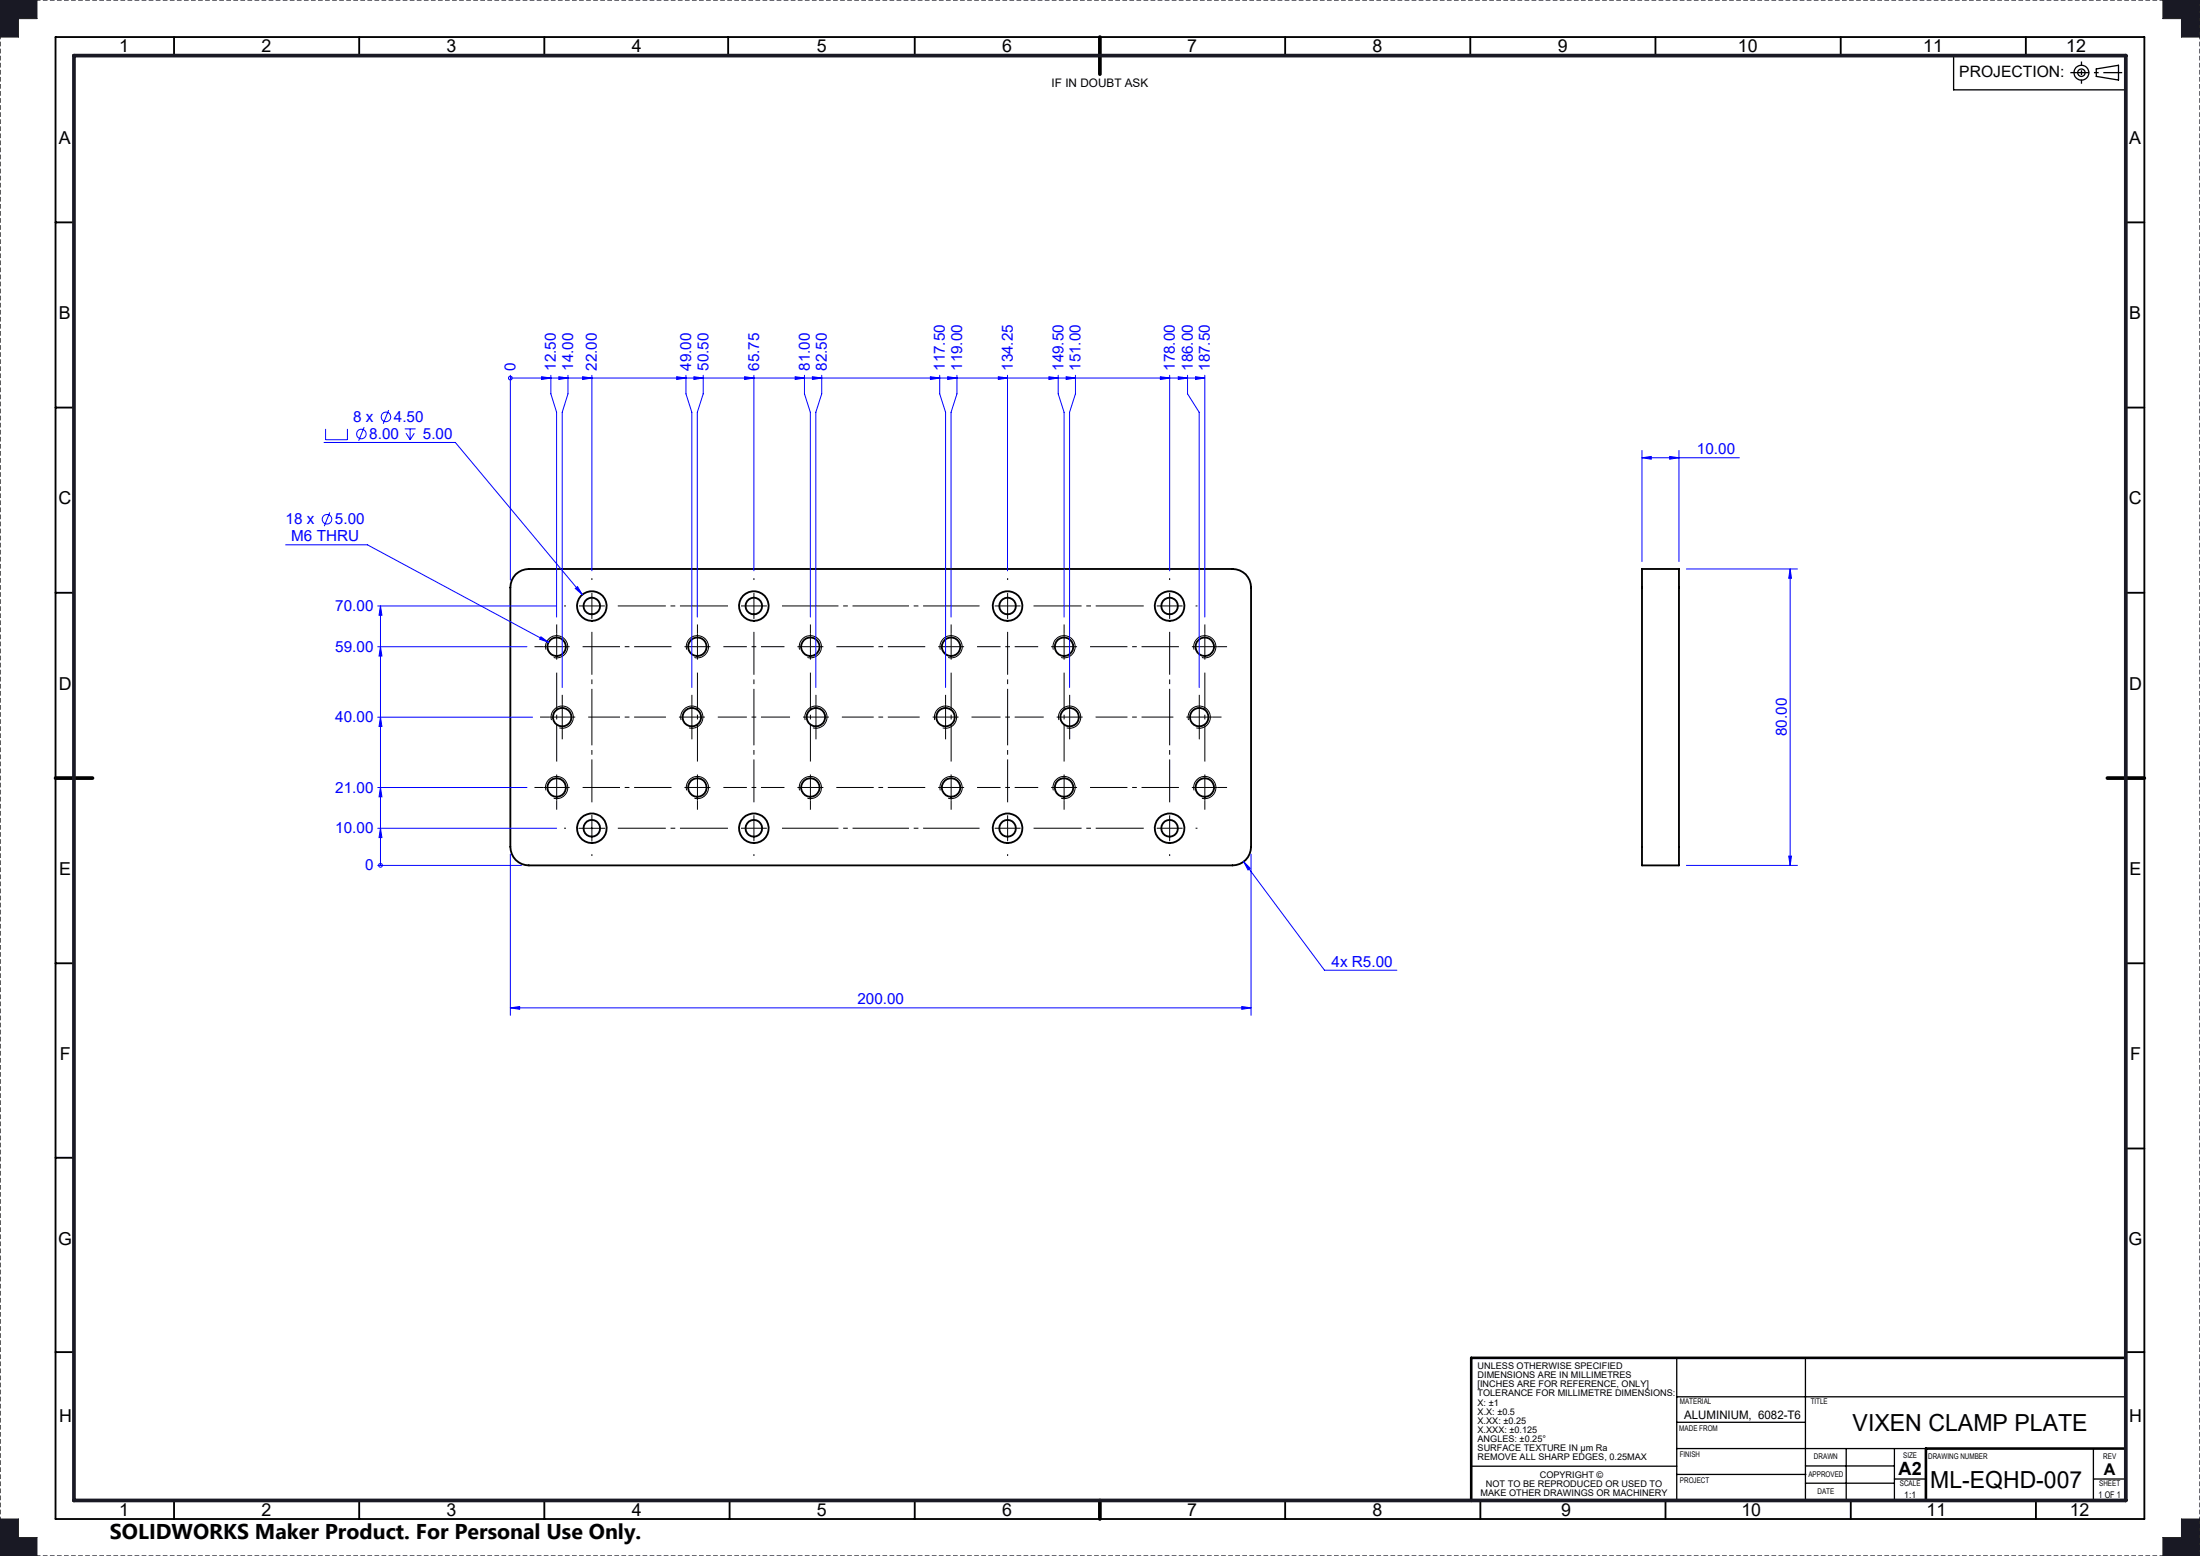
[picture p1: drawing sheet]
<svg xmlns="http://www.w3.org/2000/svg" width="594mm" height="420mm" viewBox="0 0 594 420" stroke-linecap="round" stroke-linejoin="round" font-family="sans-serif">
<g fill="none" stroke="#000" stroke-width=".5">
<path d="M15 10h564v400h-564zM47 10v5M97 10v5M147 10v5M196.6 10v5M247 10v5M347 10v5M397 10v5M447 10v5M497 10v5M547 10v5M15 60h5"/>
<path d="M574 60h5M15 110h5M574 110h5M139.2 155a5.2 5.2 0 0 1 3.6-1.4h190a4.9 4.9 0 0 1 5 5v70a5 5 0 0 1-5 5h-190a5 5 0 0 1-5-5v-70a5.2 5.2 0 0 1 1.4-3.6zM443.3 153.6h10v80h-10zM15 160h5M574 160h5M15 260h5M574 260h5M15 312.5h5M574 310h5M15 365h5"/>
<path d="M574 365h5M47 405v5M97 405v5M147 405v5M197 405v5M247 405v5M347 405v5M399.7 405v5M449.7 405v5M499.7 405v5M549.7 405v5"/>
<circle cx="150.3" cy="174.6" r="2.5"/>
<circle cx="159.8" cy="163.6" r="2.24"/>
<circle cx="159.8" cy="163.6" r="4"/>
<circle cx="188.3" cy="174.6" r="2.5"/>
<circle cx="203.5" cy="163.6" r="2.24"/>
<circle cx="203.5" cy="163.6" r="4"/>
<circle cx="218.8" cy="174.6" r="2.49"/>
<circle cx="256.8" cy="174.6" r="2.49"/>
<circle cx="272" cy="163.6" r="2.24"/>
<circle cx="272" cy="163.6" r="4"/>
<circle cx="287.3" cy="174.6" r="2.5"/>
<circle cx="315.8" cy="163.6" r="2.24"/>
<circle cx="315.8" cy="163.6" r="4"/>
<circle cx="325.3" cy="174.6" r="2.5"/>
<circle cx="151.8" cy="193.6" r="2.51"/>
<circle cx="186.8" cy="193.6" r="2.51"/>
<circle cx="220.3" cy="193.6" r="2.51"/>
<circle cx="255.3" cy="193.6" r="2.51"/>
<circle cx="288.8" cy="193.6" r="2.51"/>
<circle cx="323.8" cy="193.6" r="2.51"/>
<circle cx="150.3" cy="212.6" r="2.5"/>
<circle cx="188.3" cy="212.6" r="2.5"/>
<circle cx="218.8" cy="212.6" r="2.49"/>
<circle cx="256.8" cy="212.6" r="2.49"/>
<circle cx="287.3" cy="212.6" r="2.5"/>
<circle cx="325.3" cy="212.6" r="2.5"/>
<circle cx="159.8" cy="223.6" r="4"/>
<circle cx="159.8" cy="223.6" r="2.25"/>
<circle cx="203.5" cy="223.6" r="4"/>
<circle cx="203.5" cy="223.6" r="2.25"/>
<circle cx="272" cy="223.6" r="4"/>
<circle cx="272" cy="223.6" r="2.25"/>
<circle cx="315.8" cy="223.6" r="4"/>
<circle cx="315.8" cy="223.6" r="2.25"/>
</g>
<g fill="none" stroke="#000" stroke-width=".35">
<path d="M527.5 15v9.3h46.5M566 18.6l6-1v4l-6-1zM452.7 377h121.3M452.7 366.5v38.8M487.5 366.5v38.5M397.2 395.8h55.5M452.7 383.9h34.8M452.7 398h34.9M452.7 391h67.3M487.5 395.7h24M498.5 391v14M511.5 391v14"/>
<path d="M511.5 399.2h8.5M565.2 391v14M565.2 399.2h8.8M487.5 400.3h24"/>
<circle cx="562" cy="19.6" r="2.01"/>
<circle cx="562" cy="19.6" r="1"/>
</g>
<path d="M559 19.6h14" fill="none" stroke="#000" stroke-width=".35" stroke-dasharray="15.2 1.3 1.3 1.3" stroke-dashoffset="10.1" stroke-linecap="butt"/>
<path d="M562 16.6v6" fill="none" stroke="#000" stroke-width=".35" stroke-dasharray="15.2 1.3 1.3 1.3" stroke-dashoffset="14.1" stroke-linecap="butt"/>
<path d="M0 0v420" fill="none" stroke="#000" stroke-width=".35" stroke-dasharray="1.3 .6" stroke-dashoffset=".2" stroke-linecap="butt"/>
<path d="M594 0h-594M0 420h594" fill="none" stroke="#191924" stroke-width=".35" stroke-dasharray="1.3 .6" stroke-dashoffset="-.1" stroke-linecap="butt"/>
<path d="M594 420v-420" fill="none" stroke="#191924" stroke-width=".35" stroke-dasharray="1.3 .6" stroke-dashoffset=".2" stroke-linecap="butt"/>
<path d="M574 366.5h-176.8v38.6M574 391h-54v14" fill="none" stroke="#000" stroke-width=".7"/>
<path d="M297 10v10M15 210h10M569 210h10M297 405v5" fill="none" stroke="#000" stroke-width="1"/>
<path d="M0 0h10v5h-5v5h-5zM584 0h10v10h-5v-5h-5zM0 410h5v5h5v5h-10zM589 410h5v10h-10v-5h5z" fill="none" stroke="#191924" stroke-width=".27"/>
<path d="M20 15h554v390h-554z" fill="none" stroke="#191924" stroke-width="1"/>
<path d="M0 410v10h10v-5h-5v-5zM584 0v5h5v5h5v-10zM0 0v10h5v-5h5v-5zM589 410v5h-5v5h10v-10z" fill-rule="evenodd" fill="#191924"/>
<g fill="none" stroke="#00f" stroke-width=".27">
<path d="M87.5 119.4h35.4l34.3 41.1M87.9 115.8v2.9h5.9v-2.9M98.3 115.3l-1.5 3.7M105 110.7l-1.5 3.7M109.3 115.8h2.9M109.6 116.9l1.1 1.8M110.7 115.8v2.9M111.9 116.9l-1.2 1.8M137.8 102h.1M137.8 101.3v55.3M137.8 102h187.5M146.2 101.7l2.5 .3-2.5 .4z"/>
<path d="M148.7 101.3v5l1.6 5v55.3M150.9 101.7l2.5 .3-2.5 .4zM153.4 101.3v5l-1.6 5v74.3M157.3 101.7l2.5 .3-2.5 .4zM159.8 101.3v52.8M182.7 101.7l2.5 .3-2.5 .4zM185.2 101.3v5l1.6 5v74.3M187.4 101.7l2.5 .3-2.5 .4zM189.9 101.3v5l-1.6 5v55.3M201 101.7l2.6 .3-2.6 .4zM203.6 101.3v52.8M214.7 101.7l2.5 .3-2.5 .4z"/>
<path d="M217.2 101.3v5l1.6 5v55.3M219.4 101.7l2.5 .3-2.5 .4zM221.9 101.3v5l-1.6 5v74.3M251.2 101.7l2.5 .3-2.5 .4zM253.7 101.3v5l1.6 5v74.3M255.9 101.7l2.5 .3-2.5 .4zM258.4 101.3v5l-1.6 5v55.3M269.6 101.7l2.4 .3-2.4 .4zM272 101.3v52.8M283.2 101.7l2.5 .3-2.5 .4zM285.7 101.3v5l1.6 5v55.3M287.9 101.7l2.5 .3-2.5 .4z"/>
<path d="M290.4 101.3v5l-1.6 5v74.3M313.3 101.7l2.5 .3-2.5 .4zM315.8 101.3v52.8M318.1 101.7l2.5 .3-2.5 .4zM320.6 101.3v5l3.2 5v74.3M322.8 101.7l2.5 .3-2.5 .4zM325.3 101.3v65.3M89 138.3l-1.4 3.7M443.3 123.6l2.5-.4v.7zM443.3 121.6v30M443.3 123.6h26.3M450.8 123.2l2.5 .4-2.5 .3z"/>
<path d="M453.3 121.6v30M77.1 147.1h22.1l48.9 26.3M155.3 158.8l.6-.5 1.3 2.2zM455.3 153.6h30M483.3 153.6l.4 2.5h-.7zM483.3 153.6v80M102 174.6h40.3M102 163.6h48.3M102.7 174.6l.4 2.5h-.8zM102.7 163.6l.4 2.5h-.8zM102.7 163.6v70M146 171.9l2.1 1.5-2.4-.9z"/>
<path d="M102 193.6h41.8M102.7 193.6l.4 2.5h-.8zM102 212.6h40.3M102.7 212.6l.4 2.5h-.8zM102 233.6h38.8M102 223.6h48.3M102.7 223.6l.4 2.5h-.8zM102.7 233.6h.1M137.8 230.6v43.5M335.8 232.6l1.8 1.8-.6 .4zM335.8 232.6l21.8 29.3h19.6M337.8 230.6v43.5"/>
<path d="M455.3 233.6h30M483 231.1h.7l-.4 2.5zM137.8 272l2.5-.3v.7zM137.8 272h200M335.3 271.7l2.5 .3-2.5 .4z"/>
<circle cx="97.6" cy="117.1" r="1.29"/>
<circle cx="104.2" cy="112.5" r="1.3"/>
<circle cx="137.8" cy="102.1" r=".49"/>
<circle cx="88.3" cy="140.1" r="1.29"/>
<circle cx="102.7" cy="233.6" r=".5"/>
</g>
<g fill="none" stroke="#000" stroke-width=".27">
<path d="M147.4 175.3a2.99 2.99 0 0 1 2.6-3.7 2.99 2.99 0 0 1 3.3 3.2 2.99 2.99 0 0 1-3.8 2.7M185.4 175.3a3 3 0 0 1 2.6-3.7 3 3 0 0 1 3.3 3.2 3 3 0 0 1-3.8 2.7M215.9 175.3a2.99 2.99 0 0 1 2.6-3.7 2.99 2.99 0 0 1 3.3 3.2 2.99 2.99 0 0 1-3.8 2.7M253.9 175.3a2.99 2.99 0 0 1 2.6-3.7 2.99 2.99 0 0 1 3.3 3.2 2.99 2.99 0 0 1-3.8 2.7M284.4 175.3a2.99 2.99 0 0 1 2.6-3.7 2.99 2.99 0 0 1 3.3 3.2 2.99 2.99 0 0 1-3.8 2.7M322.4 175.3a2.99 2.99 0 0 1 2.6-3.7 2.99 2.99 0 0 1 3.3 3.2 2.99 2.99 0 0 1-3.8 2.7M148.9 194.4a2.99 2.99 0 0 1 2.6-3.8 2.99 2.99 0 0 1 3.3 3.2 2.99 2.99 0 0 1-3.8 2.7M183.9 194.4a2.99 2.99 0 0 1 2.6-3.8 2.99 2.99 0 0 1 3.3 3.2 2.99 2.99 0 0 1-3.8 2.7M217.4 194.4a3 3 0 0 1 2.6-3.8 3 3 0 0 1 3.3 3.2 3 3 0 0 1-3.8 2.7M252.4 194.4a3 3 0 0 1 2.6-3.8 3 3 0 0 1 3.3 3.2 3 3 0 0 1-3.8 2.7M285.9 194.4a2.99 2.99 0 0 1 2.6-3.8 2.99 2.99 0 0 1 3.3 3.2 2.99 2.99 0 0 1-3.8 2.7M320.9 194.4a2.99 2.99 0 0 1 2.6-3.8 2.99 2.99 0 0 1 3.3 3.2 2.99 2.99 0 0 1-3.8 2.7"/>
<path d="M147.4 213.3a2.99 2.99 0 0 1 2.6-3.7 2.99 2.99 0 0 1 3.3 3.2 2.99 2.99 0 0 1-3.8 2.7M185.4 213.3a3 3 0 0 1 2.6-3.7 3 3 0 0 1 3.3 3.2 3 3 0 0 1-3.8 2.7M215.9 213.3a2.99 2.99 0 0 1 2.6-3.7 2.99 2.99 0 0 1 3.3 3.2 2.99 2.99 0 0 1-3.8 2.7M253.9 213.3a2.99 2.99 0 0 1 2.6-3.7 2.99 2.99 0 0 1 3.3 3.2 2.99 2.99 0 0 1-3.8 2.7M284.4 213.3a2.99 2.99 0 0 1 2.6-3.7 2.99 2.99 0 0 1 3.3 3.2 2.99 2.99 0 0 1-3.8 2.7M322.4 213.3a2.99 2.99 0 0 1 2.6-3.7 2.99 2.99 0 0 1 3.3 3.2 2.99 2.99 0 0 1-3.8 2.7M156.3 223.6h7M159.8 220.1v7"/>
</g>
<g fill="none" stroke="#000" stroke-width=".27" stroke-dasharray="15.2 1.3 1.3 1.3" stroke-linecap="butt">
<path d="M159.8 156.6v-.5M203.6 156.6v-.5M272.1 156.6v-.5M315.8 156.6v-.5M146.8 174.6h-2.5M150.3 174.6v-3.5M150.3 174.6h-3.5M150.3 174.6v3.5M150.3 174.6h3.5M150.3 171.1v-2.5M152.8 163.6h-.5M159.8 163.6v-3.5"/>
<path d="M159.8 163.6h-3.5M159.8 163.6v3.5M159.8 163.6h3.5M188.3 174.6v-3.5M188.3 174.6h-3.5M188.3 174.6v3.5M188.3 174.6h3.5M188.3 171.1v-2.5M203.6 163.6v-3.5M203.6 163.6h-3.5M203.6 163.6v3.5M203.6 163.6h3.5"/>
<path d="M218.8 174.6v-3.5M218.8 174.6h-3.5M218.8 174.6v3.5M218.8 174.6h3.5M218.8 171.1v-2.5M256.8 174.6v-3.5M256.8 174.6h-3.5M256.8 174.6v3.5M256.8 174.6h3.5M256.8 171.1v-2.5M272.1 163.6v-3.5M272.1 163.6h-3.5"/>
<path d="M272.1 163.6v3.5M272.1 163.6h3.5M287.3 174.6v-3.5M287.3 174.6h-3.5M287.3 174.6v3.5M287.3 174.6h3.5M287.3 171.1v-2.5M315.8 163.6v-3.5M315.8 163.6h-3.5M315.8 163.6v3.5M315.8 163.6h3.5M322.8 163.6h.5"/>
<path d="M325.3 174.6v-3.5M325.3 174.6h-3.5M325.3 174.6v3.5M325.3 174.6h3.5M325.3 171.1v-2.5M328.8 174.6h2.5M148.3 193.6h-2.5M151.8 193.6v-3.5M151.8 193.6h-3.5M151.8 193.6v3.5M151.8 193.6h3.5M151.8 190.1v-2.5"/>
<path d="M151.8 197.1v2.5M186.8 193.6v-3.5M186.8 193.6h-3.5M186.8 193.6v3.5M186.8 193.6h3.5M186.8 190.1v-2.5M186.8 197.1v2.5M220.3 193.6v-3.5M220.3 193.6h-3.5M220.3 193.6v3.5M220.3 193.6h3.5M220.3 190.1v-2.5"/>
<path d="M220.3 197.1v2.5M255.3 193.6v-3.5M255.3 193.6h-3.5M255.3 193.6v3.5M255.3 193.6h3.5M255.3 190.1v-2.5M255.3 197.1v2.5M288.8 193.6v-3.5M288.8 193.6h-3.5M288.8 193.6v3.5M288.8 193.6h3.5M288.8 190.1v-2.5"/>
<path d="M288.8 197.1v2.5M323.8 193.6v-3.5M323.8 193.6h-3.5M323.8 193.6v3.5M323.8 193.6h3.5M323.8 190.1v-2.5M323.8 197.1v2.5M327.3 193.6h2.5M146.8 212.6h-2.5M150.3 212.6v-3.5M150.3 212.6h-3.5M150.3 212.6v3.5"/>
<path d="M150.3 212.6h3.5M150.3 216.1v2.5M188.3 212.6v-3.5M188.3 212.6h-3.5M188.3 212.6v3.5M188.3 212.6h3.5M188.3 216.1v2.5M218.8 212.6v-3.5M218.8 212.6h-3.5M218.8 212.6v3.5M218.8 212.6h3.5M218.8 216.1v2.5"/>
<path d="M256.8 212.6v-3.5M256.8 212.6h-3.5M256.8 212.6v3.5M256.8 212.6h3.5M256.8 216.1v2.5M287.3 212.6v-3.5M287.3 212.6h-3.5M287.3 212.6v3.5M287.3 212.6h3.5M287.3 216.1v2.5M325.3 212.6v-3.5M325.3 212.6h-3.5"/>
<path d="M325.3 212.6v3.5M325.3 212.6h3.5M325.3 216.1v2.5M328.8 212.6h2.5M152.8 223.6h-.5M159.8 230.6v.5M203.6 223.6v-3.5M203.6 223.6h-3.5M203.6 223.6v3.5M203.6 223.6h3.5M203.6 230.6v.5M272.1 223.6v-3.5"/>
<path d="M272.1 223.6h-3.5M272.1 223.6v3.5M272.1 223.6h3.5M272.1 230.6v.5M315.8 223.6v-3.5M315.8 223.6h-3.5M315.8 223.6v3.5M315.8 223.6h3.5M315.8 230.6v.5M322.8 223.6h.5"/>
</g>
<path d="M166.8 163.6h29.8M279.1 163.6h29.7M166.8 223.6h29.8M279.1 223.6h29.7" fill="none" stroke="#000" stroke-width=".27" stroke-dasharray="15.2 1.3 1.3 1.3" stroke-dashoffset="2.3" stroke-linecap="butt"/>
<path d="M210.6 163.6h54.5M210.6 223.6h54.5" fill="none" stroke="#000" stroke-width=".27" stroke-dasharray="15.2 1.3 1.3 1.3" stroke-dashoffset="-.6" stroke-linecap="butt"/>
<path d="M159.8 216.6v-46M203.6 216.6v-46M272.1 216.6v-46M315.8 216.6v-46" fill="none" stroke="#000" stroke-width=".27" stroke-dasharray="15.2 1.3 1.3 1.3" stroke-dashoffset="3.7" stroke-linecap="butt"/>
<path d="M157.3 174.6h24M225.8 174.6h24M294.3 174.6h24M150.3 205.6v-24M157.3 212.6h24M188.3 205.6v-24M218.8 205.6v-24M225.8 212.6h24M256.8 205.6v-24M287.3 205.6v-24M294.3 212.6h24M325.3 205.6v-24" fill="none" stroke="#000" stroke-width=".27" stroke-dasharray="15.2 1.3 1.3 1.3" stroke-dashoffset="5.1" stroke-linecap="butt"/>
<path d="M195.3 174.6h16.5M263.8 174.6h16.5M195.3 212.6h16.5M263.8 212.6h16.5" fill="none" stroke="#000" stroke-width=".27" stroke-dasharray="15.2 1.3 1.3 1.3" stroke-dashoffset="8.9" stroke-linecap="butt"/>
<path d="M158.8 193.6h21M227.3 193.6h21M295.8 193.6h21" fill="none" stroke="#000" stroke-width=".27" stroke-dasharray="15.2 1.3 1.3 1.3" stroke-dashoffset="6.6" stroke-linecap="butt"/>
<path d="M193.8 193.6h19.5M262.3 193.6h19.5" fill="none" stroke="#000" stroke-width=".27" stroke-dasharray="15.2 1.3 1.3 1.3" stroke-dashoffset="7.4" stroke-linecap="butt"/>
<g fill="#00f">
<path d="M450.8 123.2l2.5 .4-2.5 .3zM443.3 123.6l2.5-.4v.7z"/>
<path d="M483.3 153.6l.4 2.5h-.7zM483 231.1h.7l-.4 2.5z"/>
<path d="M155.3 158.8l1.9 1.7-1.3-2.2zM146 171.9l-.3 .6 2.4 .9zM335.8 232.6l1.2 2.2 .6-.4zM137.8 272l2.5-.3v.7zM335.3 271.7l2.5 .3-2.5 .4z"/>
<path d="M102.7 223.6l.4 2.5h-.8zM102.7 212.6l.4 2.5h-.8zM102.7 193.6l.4 2.5h-.8zM102.7 174.6l.4 2.5h-.8zM102.7 163.6l.4 2.5h-.8z"/>
<path d="M146.2 101.7l2.5 .3-2.5 .4zM150.9 101.7l2.5 .3-2.5 .4zM157.3 101.7l2.5 .3-2.5 .4zM187.4 101.7l2.5 .3-2.5 .4zM182.7 101.7l2.5 .3-2.5 .4zM201 101.7l2.6 .3-2.6 .4zM214.7 101.7l2.5 .3-2.5 .4zM219.4 101.7l2.5 .3-2.5 .4zM251.2 101.7l2.5 .3-2.5 .4zM255.9 101.7l2.5 .3-2.5 .4zM269.6 101.7l2.4 .3-2.4 .4zM283.2 101.7l2.5 .3-2.5 .4zM287.9 101.7l2.5 .3-2.5 .4zM313.3 101.7l2.5 .3-2.5 .4zM318.1 101.7l2.5 .3-2.5 .4zM322.8 101.7l2.5 .3-2.5 .4z"/>
</g>
<g font-size="6.3">
<text x="500.2" y="386.1">VIXEN CLAMP PLATE</text>
<text x="521.2" y="401.5">ML-EQHD-007</text>
</g>
<text font-size="5.8" x="29.7" y="415.3">SOLIDWORKS Maker Product. For Personal Use Only.</text>
<text font-size="4.9" x="512.6" y="398">A2</text>
<g font-size="4.8">
<text x="32.1" y="14.1">1</text>
<text x="70.6" y="14.1">2</text>
<text x="120.6" y="14.1">3</text>
<text x="170.6" y="14.1">4</text>
<text x="220.6" y="14.1">5</text>
<text x="270.6" y="14.1">6</text>
<text x="320.6" y="14.1">7</text>
<text x="370.6" y="14.1">8</text>
<text x="420.6" y="14.1">9</text>
<text x="469.2" y="14.1">10</text>
<text x="519.2" y="14.1">11</text>
<text x="557.9" y="14.1">12</text>
<text x="15.9" y="38.9">A</text>
<text x="574.9" y="38.9">A</text>
<text x="15.9" y="86.2">B</text>
<text x="574.9" y="86.2">B</text>
<text x="15.8" y="136.2">C</text>
<text x="574.8" y="136.2">C</text>
<text x="15.9" y="186.2">D</text>
<text x="574.9" y="186.2">D</text>
<text x="16" y="236.2">E</text>
<text x="575" y="236.2">E</text>
<text x="16.1" y="286.2">F</text>
<text x="575.1" y="286.2">F</text>
<text x="15.7" y="336.2">G</text>
<text x="574.7" y="336.2">G</text>
<text x="15.9" y="383.8">H</text>
<text x="574.9" y="383.7">H</text>
<text x="32.1" y="409.1">1</text>
<text x="70.6" y="409.1">2</text>
<text x="120.6" y="409.1">3</text>
<text x="170.6" y="409.1">4</text>
<text x="220.6" y="409.1">5</text>
<text x="270.6" y="409.1">6</text>
<text x="320.6" y="409.1">7</text>
<text x="370.6" y="409.1">8</text>
<text x="421.5" y="409.1">9</text>
<text x="470.2" y="409.1">10</text>
<text x="520.2" y="409.1">11</text>
<text x="558.8" y="409.1">12</text>
</g>
<text font-size="4.4" x="568.1" y="398.2">A</text>
<text font-size="4.2" x="529" y="20.8">PROJECTION:</text>
<g font-size="4.1" fill="#00f">
<text x="139.2" y="100.1" transform="rotate(-90 139.2 100.1)">0</text>
<text x="150.1" y="100.1" transform="rotate(-90 150.1 100.1)">12.50</text>
<text x="154.8" y="100.1" transform="rotate(-90 154.8 100.1)">14.00</text>
<text x="161.2" y="100.1" transform="rotate(-90 161.2 100.1)">22.00</text>
<text x="186.6" y="100.1" transform="rotate(-90 186.6 100.1)">49.00</text>
<text x="191.3" y="100.1" transform="rotate(-90 191.3 100.1)">50.50</text>
<text x="204.9" y="100.1" transform="rotate(-90 204.9 100.1)">65.75</text>
<text x="218.6" y="100.1" transform="rotate(-90 218.6 100.1)">81.00</text>
<text x="223.3" y="100.1" transform="rotate(-90 223.3 100.1)">82.50</text>
<text x="255.1" y="100.1" transform="rotate(-90 255.1 100.1)">117.50</text>
<text x="259.8" y="100.1" transform="rotate(-90 259.8 100.1)">119.00</text>
<text x="273.4" y="100.1" transform="rotate(-90 273.4 100.1)">134.25</text>
<text x="287.1" y="100.1" transform="rotate(-90 287.1 100.1)">149.50</text>
<text x="291.8" y="100.1" transform="rotate(-90 291.8 100.1)">151.00</text>
<text x="317.2" y="100.1" transform="rotate(-90 317.2 100.1)">178.00</text>
<text x="322" y="100.1" transform="rotate(-90 322 100.1)">186.00</text>
<text x="326.7" y="100.1" transform="rotate(-90 326.7 100.1)">187.50</text>
<text x="95.3" y="113.9">8 x</text>
<text x="106.4" y="113.9">4.50</text>
<text x="99.7" y="118.5">8.00</text>
<text x="114.2" y="118.5">5.00</text>
<text x="458.2" y="122.6">10.00</text>
<text x="77.1" y="141.5">18 x</text>
<text x="90.4" y="141.5">5.00</text>
<text x="78.6" y="146.1">M6 THRU</text>
<text x="90.5" y="164.9">70.00</text>
<text x="90.5" y="175.9">59.00</text>
<text x="90.5" y="194.9">40.00</text>
<text x="482.4" y="198.7" transform="rotate(-90 482.4 198.7)">80.00</text>
<text x="90.5" y="213.9">21.00</text>
<text x="90.5" y="224.9">10.00</text>
<text x="98.6" y="234.9">0</text>
<text x="359.5" y="261">4x R5.00</text>
<text x="231.5" y="271.1">200.00</text>
</g>
<g font-size="3.2">
<text x="283.9" y="23.5">IF IN DOUBT ASK</text>
<text x="454.8" y="383.1">ALUMINIUM, 6082-T6</text>
</g>
<g font-size="2.5">
<text x="398.9" y="369.5">UNLESS OTHERWISE SPECIFIED</text>
<text x="398.9" y="372">DIMENSIONS ARE IN MILLIMETRES</text>
<text x="398.9" y="374.5">[INCHES ARE FOR REFERENCE, ONLY]</text>
<text x="398.9" y="376.9">TOLERANCE FOR MILLIMETRE DIMENSIONS:</text>
<text x="398.9" y="379.4">X: ±1</text>
<text x="398.9" y="381.9">X.X: ±0.5</text>
<text x="398.9" y="384.3">X.XX: ±0.25</text>
<text x="398.9" y="386.8">X.XXX: ±0.125</text>
<text x="398.9" y="389.3">ANGLES: ±0.25°</text>
<text x="398.9" y="391.7">SURFACE TEXTURE IN μm Ra</text>
<text x="398.9" y="394.2">REMOVE ALL SHARP EDGES, 0.25MAX</text>
<text x="401.2" y="401.3">NOT TO BE REPRODUCED OR USED TO</text>
<text x="415.7" y="398.8">COPYRIGHT ©</text>
<text x="399.8" y="403.8">MAKE OTHER DRAWINGS OR MACHINERY</text>
<text x="514.2" y="404.2">1:1</text>
<text x="566.6" y="404.2">1 OF 1</text>
</g>
<g font-size="2.1">
<text x="453.6" y="378.9">MATERIAL</text>
<text x="488.9" y="378.9">TITLE</text>
<text x="453.4" y="386.2">MADE FROM</text>
<text x="453.5" y="393.3">FINISH</text>
<text x="489.8" y="393.9">DRAWN</text>
<text x="513.9" y="393.6">SIZE</text>
<text x="520.6" y="393.8">DRAWING NUMBER</text>
<text x="567.9" y="393.8">REV</text>
<text x="453.6" y="400.4">PROJECT</text>
<text x="488.3" y="398.6">APPROVED</text>
<text x="513" y="401.2">SCALE</text>
<text x="566.8" y="401.2">SHEET</text>
<text x="490.7" y="403.2">DATE</text>
</g>
</svg>
